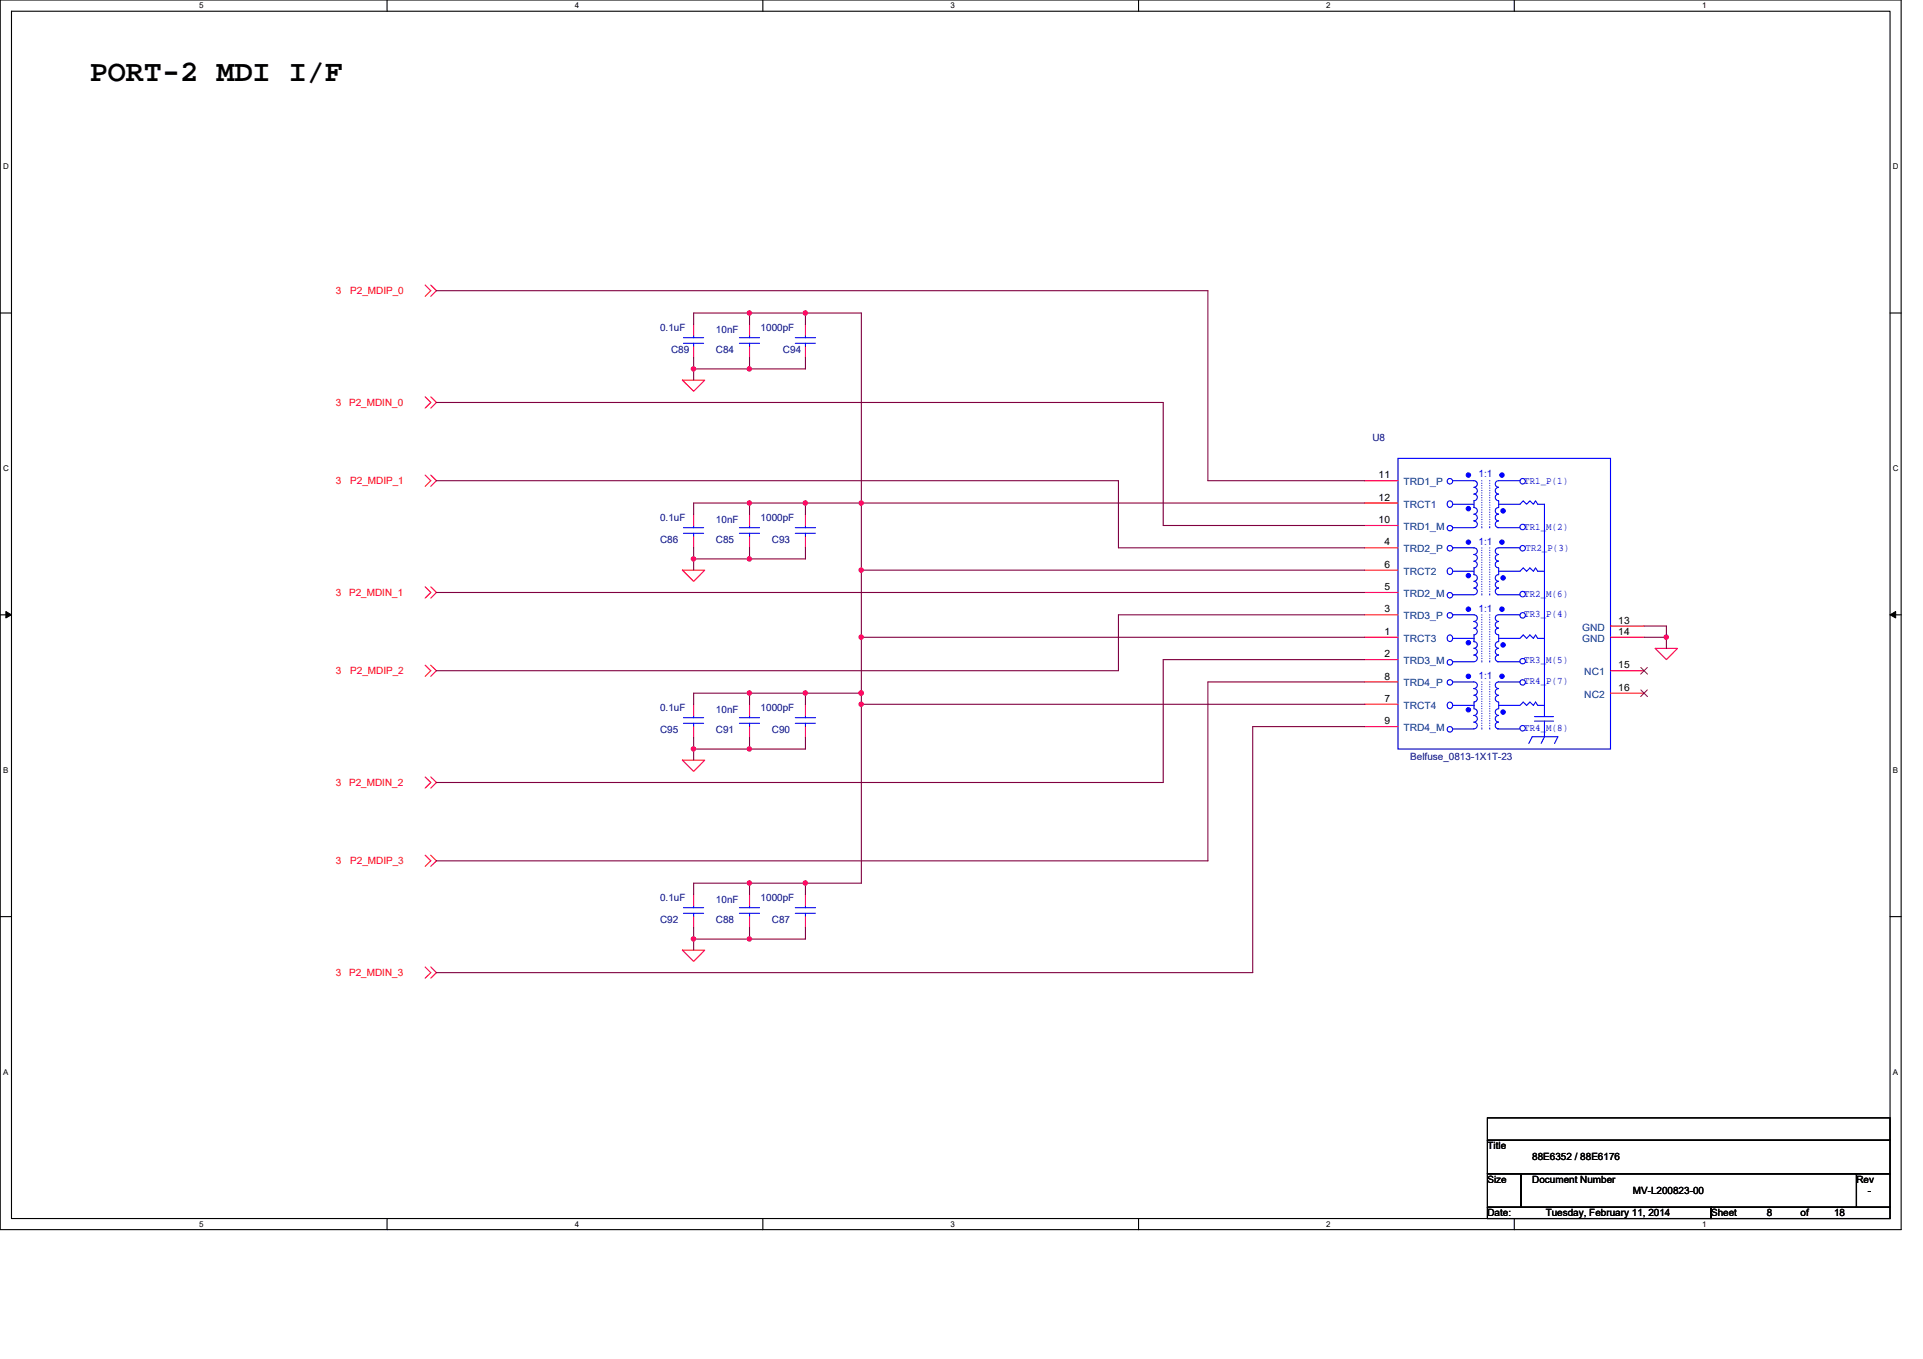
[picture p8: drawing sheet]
<svg xmlns="http://www.w3.org/2000/svg" width="297mm" height="210mm" viewBox="0 0 297 210" stroke-linecap="round" stroke-linejoin="round" font-family="sans-serif">
<path d="M0 0h293.7v190h-293.7zM1.8 1.7h290.1v186.6h-290.1z" fill="none" stroke="#000" stroke-width=".17"/>
<g fill="#fff">
<path d="M30.8 .2h.6v1.4h-.6z"/>
<path d="M30.8 188.5h.6v1.3h-.6z"/>
</g>
<path d="M59.8 0v1.7M59.8 188.3v1.7" fill="none" stroke="#000" stroke-width=".17"/>
<g fill="#fff">
<path d="M88.8 .2h.6v1.4h-.6z"/>
<path d="M88.8 188.5h.6v1.3h-.6z"/>
</g>
<path d="M117.8 0v1.7M117.8 188.3v1.7" fill="none" stroke="#000" stroke-width=".17"/>
<g fill="#fff">
<path d="M146.8 .2h.7v1.4h-.7z"/>
<path d="M146.8 188.5h.7v1.3h-.7z"/>
</g>
<path d="M175.9 0v1.7M175.9 188.3v1.7" fill="none" stroke="#000" stroke-width=".17"/>
<g fill="#fff">
<path d="M204.9 .2h.6v1.4h-.6z"/>
<path d="M204.9 188.5h.6v1.3h-.6z"/>
</g>
<path d="M233.9 0v1.7M233.9 188.3v1.7" fill="none" stroke="#000" stroke-width=".17"/>
<g fill="#fff">
<path d="M262.9 .2h.7v1.4h-.7z"/>
<path d="M262.9 188.5h.7v1.3h-.7z"/>
<path d="M.5 25h.8v1.4h-.8z"/>
<path d="M292.4 25h.8v1.4h-.8z"/>
<path d="M.5 71.7h.8v1.3h-.8z"/>
<path d="M292.4 71.7h.8v1.3h-.8z"/>
</g>
<path d="M0 48.4h1.8M291.9 48.4h1.8" fill="none" stroke="#000" stroke-width=".17"/>
<g fill="#fff">
<path d="M.5 118.3h.8v1.4h-.8z"/>
<path d="M292.4 118.3h.8v1.4h-.8z"/>
</g>
<path d="M0 95h1.8M291.9 95h1.8" fill="none" stroke="#000" stroke-width=".17"/>
<path d="M.9 94.5l.9 .5-.9 .5zM291.9 95l.9-.5v1z" fill="#000" stroke="#000" stroke-width=".15"/>
<g fill="#fff">
<path d="M.5 164.9h.8v1.4h-.8z"/>
<path d="M292.4 164.9h.8v1.4h-.8z"/>
</g>
<path d="M0 141.6h1.8M291.9 141.6h1.8M229.8 172.7h62.1v3.5h-62.1zM229.8 176.2h62.1v5.2h-62.1zM229.8 181.4h5.1v5.1h-5.1zM229.8 186.5h34.5v1.8h-34.5zM234.9 181.4h51.9v5.1h-51.9zM264.3 186.5h27.6v1.8h-27.6zM286.8 181.4h5.1v5.1h-5.1z" fill="none" stroke="#000" stroke-width=".17"/>
<g fill="none" stroke="#f00" stroke-width=".17">
<path d="M65.7 44l.8 .9-.8 .9M66.5 44l.9 .9-.9 .9M105.4 58.7h3.5l-1.8 1.8zM107.1 50.1v1.7M107.1 53.6v1.7M115.8 50.1v1.7M115.8 53.6v1.7M124.4 50.1v1.7M124.4 53.6v1.7M65.7 73.4l.8 .9-.8 .8M65.7 61.3l.8 .9-.8 .9M66.5 73.4l.9 .9-.9 .8"/>
<path d="M66.5 61.3l.9 .9-.9 .9M107.1 79.5v1.7M115.8 79.5v1.7M124.4 79.5v1.7M210.8 74.3h5.1M210.8 77.7h5.1M65.7 90.7l.8 .8-.8 .9M66.5 90.7l.9 .8-.9 .9M105.4 88.1h3.5l-1.8 1.7zM107.1 82.9v1.7M115.8 82.9v1.7M124.4 82.9v1.7"/>
<path d="M210.8 81.2h5.1M210.8 84.6h5.1M210.8 88.1h5.1M210.8 91.5h5.1M210.8 95h5.1M210.8 98.5h5.1M248.8 98.5h5.2M248.8 96.7h5.2M65.7 102.8l.8 .8-.8 .9M66.5 102.8l.9 .8-.9 .9M105.4 117.5h3.5l-1.8 1.7zM107.1 108.8v1.8"/>
<path d="M107.1 112.3v1.7M115.8 108.8v1.8M115.8 112.3v1.7M124.4 108.8v1.8M124.4 112.3v1.7M210.8 101.9h5.1M210.8 105.4h5.1M210.8 108.8h5.1M210.8 112.3h5.1M248.8 103.6h5.2M248.8 107.1h5.2M255.7 100.2h3.4l-1.7 1.7z"/>
<path d="M65.7 132.1l.8 .9-.8 .9M65.7 120.1l.8 .8-.8 .9M66.5 132.1l.9 .9-.9 .9M66.5 120.1l.9 .8-.9 .9M107.1 138.2v1.7M115.8 138.2v1.7M124.4 138.2v1.7M65.7 149.4l.8 .9-.8 .8M66.5 149.4l.9 .9-.9 .8M105.4 146.8h3.5l-1.8 1.7zM107.1 141.6v1.8M115.8 141.6v1.8"/>
<path d="M124.4 141.6v1.8"/>
</g>
<g fill="none" stroke="#00f" stroke-width=".17">
<path d="M105.6 53h3.1M105.6 52.2h3.1M107.1 51.8v.4M107.1 53v.6M114.2 53h3.1M114.2 52.2h3.1M115.8 51.8v.4M115.8 53v.6M122.8 53h3.2M122.8 52.2h3.2M124.4 51.8v.4M124.4 53v.6"/>
<path d="M215.9 70.8h32.9v44.9h-32.9zM223.7 77.5a.47 .47 0 0 1 .7 .4 .47 .47 0 0 1-.7 .4 .58 .58 0 0 1 0-.8zM224.4 74.3h3.3a.51 .51 0 0 1 .5 .5 .51 .51 0 0 1-.5 .5 .52 .52 0 0 1 .5 .5 .52 .52 0 0 1-.5 .5 .52 .52 0 0 1 .5 .5 .52 .52 0 0 1-.5 .6M224.4 77.9h3.3M227.7 79.5a.51 .51 0 0 1 .5 .5 .51 .51 0 0 1-.5 .5M227.7 77.4v1a.51 .51 0 0 1 .5 .5 .51 .51 0 0 1-.5 .5M231.5 74.3a.51 .51 0 0 0-.5 .5 .51 .51 0 0 0 .5 .5 .52 .52 0 0 0-.5 .5 .52 .52 0 0 0 .5 .5 .52 .52 0 0 0-.5 .5 .52 .52 0 0 0 .5 .6M231.5 78.4a.51 .51 0 0 0-.5 .5 .51 .51 0 0 0 .5 .5M231.5 79.5a.51 .51 0 0 0-.5 .5 .51 .51 0 0 0 .5 .5M231.5 77.4v1M231.5 74.3h3.3M231.5 77.9h3.3l.5-.5 .5 .5 .5-.5 .6 .5 .3-.5 .3 .5h1.1v32.8"/>
<path d="M105.6 82.4h3.1M105.6 81.5h3.1M107.1 81.2v.3M107.1 82.4v.5M114.2 82.4h3.1M114.2 81.5h3.1M115.8 81.2v.3M115.8 82.4v.5M122.8 82.4h3.2M122.8 81.5h3.2M124.4 81.2v.3M124.4 82.4v.5"/>
<path d="M223.7 87.8a.47 .47 0 0 1 .7 .5 .47 .47 0 0 1-.7 .4 .58 .58 0 0 1 0-.9zM223.7 98.2a.47 .47 0 0 1 .7 .4 .47 .47 0 0 1-.7 .5 .58 .58 0 0 1 0-.9zM224.4 88.3h3.3M224.4 84.6h3.3a.51 .51 0 0 1 .5 .6 .51 .51 0 0 1-.5 .5M224.4 91.9h3.3M224.4 98.6h3.3M224.4 95h3.3a.51 .51 0 0 1 .5 .5 .51 .51 0 0 1-.5 .5M227.7 80.5a.51 .51 0 0 1 .5 .5 .51 .51 0 0 1-.5 .5h-3.3M227.7 85.7a.51 .51 0 0 1 .5 .5 .51 .51 0 0 1-.5 .5M227.7 86.7a.51 .51 0 0 1 .5 .5 .51 .51 0 0 1-.5 .5M227.7 96a.51 .51 0 0 1 .5 .5 .51 .51 0 0 1-.5 .5M227.7 97.1a.51 .51 0 0 1 .5 .5 .51 .51 0 0 1-.5 .5"/>
<path d="M227.7 87.8v1a.51 .51 0 0 1 .5 .5 .51 .51 0 0 1-.5 .5 .52 .52 0 0 1 .5 .5 .52 .52 0 0 1-.5 .5 .52 .52 0 0 1 .5 .6 .52 .52 0 0 1-.5 .5M227.7 98.1v1a.51 .51 0 0 1 .5 .6 .51 .51 0 0 1-.5 .5 .52 .52 0 0 1 .5 .5 .52 .52 0 0 1-.5 .5 .52 .52 0 0 1 .5 .5 .52 .52 0 0 1-.5 .5M231.3 81.5h3.5M231.3 91.9h3.5M231.5 80.5a.51 .51 0 0 0-.5 .5 .51 .51 0 0 0 .5 .5M231.5 86.7a.51 .51 0 0 0-.5 .5 .51 .51 0 0 0 .5 .5M231.5 88.8a.52 .52 0 0 0-.5 .5 .52 .52 0 0 0 .5 .5 .51 .51 0 0 0-.5 .5 .51 .51 0 0 0 .5 .5 .52 .52 0 0 0-.5 .6 .52 .52 0 0 0 .5 .5M231.5 84.6a.51 .51 0 0 0-.5 .6 .51 .51 0 0 0 .5 .5M231.5 85.7a.51 .51 0 0 0-.5 .5 .51 .51 0 0 0 .5 .5M231.5 97.1a.51 .51 0 0 0-.5 .5 .51 .51 0 0 0 .5 .5M231.5 99.1a.52 .52 0 0 0-.5 .6 .52 .52 0 0 0 .5 .5 .51 .51 0 0 0-.5 .5 .51 .51 0 0 0 .5 .5 .52 .52 0 0 0-.5 .5 .52 .52 0 0 0 .5 .5M231.5 95a.51 .51 0 0 0-.5 .5 .51 .51 0 0 0 .5 .5"/>
<path d="M231.5 96a.51 .51 0 0 0-.5 .5 .51 .51 0 0 0 .5 .5M231.5 84.6h3.3M231.5 87.8v1M231.5 95h3.3M231.5 98.1v1M238.6 88.3h-1.1l-.3-.5-.3 .5-.6-.5-.5 .5-.5-.5-.5 .5h-3.3M238.6 98.6h-1.1l-.3-.5-.3 .5-.6-.5-.5 .5-.5-.5-.5 .5h-3.3M105.6 111.8h3.1M105.6 110.9h3.1M107.1 110.6v.3M107.1 111.8v.5M114.2 111.8h3.1"/>
<path d="M114.2 110.9h3.1M115.8 110.6v.3M115.8 111.8v.5M122.8 111.8h3.2M122.8 110.9h3.2M124.4 110.6v.3M124.4 111.8v.5M223.7 108.5a.47 .47 0 0 1 .7 .5 .47 .47 0 0 1-.7 .4 .58 .58 0 0 1 0-.9zM224.4 102.3h3.3M224.4 109h3.3M224.4 105.4h3.3a.51 .51 0 0 1 .5 .5 .51 .51 0 0 1-.5 .5 .52 .52 0 0 1 .5 .5 .52 .52 0 0 1-.5 .5 .52 .52 0 0 1 .5 .5 .52 .52 0 0 1-.5 .6v1a.51 .51 0 0 1 .5 .5 .51 .51 0 0 1-.5 .5M224.4 112.6h3.3"/>
<path d="M227.7 110.6a.51 .51 0 0 1 .5 .5 .51 .51 0 0 1-.5 .5M227.7 111.6a.51 .51 0 0 1 .5 .5 .51 .51 0 0 1-.5 .5M231.3 102.3h3.5M231.3 112.6h3.5M231.5 105.4a.52 .52 0 0 0-.5 .5 .52 .52 0 0 0 .5 .5 .52 .52 0 0 0-.5 .5 .52 .52 0 0 0 .5 .5 .51 .51 0 0 0-.5 .5 .51 .51 0 0 0 .5 .6M231.5 110.6a.51 .51 0 0 0-.5 .5 .51 .51 0 0 0 .5 .5M231.5 109.5a.51 .51 0 0 0-.5 .5 .51 .51 0 0 0 .5 .5M231.5 111.6a.51 .51 0 0 0-.5 .5 .51 .51 0 0 0 .5 .5M231.5 105.4h3.3M231.5 108.5v1M236.2 114.9l.5-1.1h3.9l-.5 1.1M237 110.7h3"/>
<path d="M237 111.4h3M238.6 109h-1.1l-.3-.5-.3 .5-.6-.5-.5 .5-.5-.5-.5 .5h-3.3M238.6 111.4v2.4l-.5 1.1M107.1 139.9v.4M115.8 139.9v.4M124.4 139.9v.4M105.6 141.1h3.1M105.6 140.3h3.1M107.1 141.1v.5M114.2 141.1h3.1M114.2 140.3h3.1M115.8 141.1v.5"/>
<path d="M122.8 141.1h3.2M122.8 140.3h3.2M124.4 141.1v.5"/>
<circle cx="224" cy="74.4" r=".43"/>
<circle cx="235.2" cy="74.4" r=".43"/>
<circle cx="224" cy="95.1" r=".43"/>
<circle cx="224" cy="92" r=".43"/>
<circle cx="224" cy="84.7" r=".43"/>
<circle cx="224" cy="81.6" r=".42"/>
<circle cx="235.2" cy="81.4" r=".43"/>
<circle cx="235.2" cy="91.8" r=".43"/>
<circle cx="235.2" cy="95.1" r=".43"/>
<circle cx="235.2" cy="84.7" r=".43"/>
<circle cx="224" cy="102.3" r=".43"/>
<circle cx="224" cy="112.7" r=".43"/>
<circle cx="224" cy="105.4" r=".42"/>
<circle cx="235.2" cy="112.5" r=".43"/>
<circle cx="235.2" cy="105.4" r=".42"/>
<circle cx="235.2" cy="102.2" r=".42"/>
</g>
<g fill="#00f" stroke="#00f" stroke-width=".17">
<circle cx="226.8" cy="73.4" r=".34"/>
<circle cx="226.8" cy="78.6" r=".34"/>
<circle cx="232" cy="73.4" r=".34"/>
<circle cx="232.2" cy="78.9" r=".34"/>
<circle cx="226.8" cy="88.9" r=".34"/>
<circle cx="232" cy="83.8" r=".33"/>
<circle cx="232.2" cy="89.3" r=".33"/>
<circle cx="226.8" cy="83.8" r=".33"/>
<circle cx="226.8" cy="99.3" r=".34"/>
<circle cx="232" cy="94.1" r=".34"/>
<circle cx="232.2" cy="99.7" r=".34"/>
<circle cx="226.8" cy="94.1" r=".34"/>
<circle cx="226.8" cy="109.7" r=".33"/>
<circle cx="232" cy="104.5" r=".34"/>
<circle cx="232.2" cy="110" r=".34"/>
<circle cx="226.8" cy="104.5" r=".34"/>
</g>
<g fill="none" stroke="#00f" stroke-width=".17" stroke-dasharray="0 .3">
<path d="M228.9 74.3v7.2M230.1 74.3v7.2M228.9 81.5h.1M228.9 84.6v7.3M228.9 91.9h.1M228.9 95v7.3M230.1 81.5h.1M230.1 84.6v7.3M230.1 91.9h.1M230.1 95v7.3M228.9 102.3h.1M228.9 105.4v7.2"/>
<path d="M228.9 112.6h.1M230.1 102.3h.1M230.1 105.4v7.2M230.1 112.6h.1"/>
</g>
<path d="M253.4 103.1l1.1 1.1M253.4 106.6l1.1 1M254.5 103.1l-1.1 1.1M254.5 106.6l-1.1 1" fill="none" stroke="#804000" stroke-width=".15"/>
<g fill="none" stroke="#800040" stroke-width=".17">
<path d="M67.4 44.9h119.2v29.4h24.2M107.1 55.3v1.7M107.1 57v1.7M107.1 57h8.7M115.8 48.4h8.6M115.8 48.4h-8.7v1.7M115.8 48.4v1.7M115.8 55.3v1.7M124.4 48.4v1.7M124.4 55.3v1.7h-8.6M124.4 48.4h8.7v29.3M67.4 62.2h112.3v19h31.1"/>
<path d="M67.4 74.3h105.4v10.3h38M107.1 79.5v-1.8h8.7v1.8M115.8 77.7h8.6M124.4 77.7h8.7M124.4 77.7v1.8M133.1 77.7h77.7M133.1 77.7v10.4h77.7M67.4 91.5h143.4M107.1 86.4v1.7M107.1 84.6v1.8M107.1 86.4h8.7M115.8 84.6v1.8"/>
<path d="M124.4 84.6v1.8h-8.6M133.1 98.5h77.7M133.1 88.1v10.4M133.1 98.5v8.6M210.8 95h-38v8.6h-105.4M254 98.5h3.4M254 96.7h3.4v1.8M257.4 98.5v1.7M107.1 115.7h8.7M107.1 114v1.7M107.1 115.7v1.8M115.8 107.1h-8.7v1.7"/>
<path d="M115.8 107.1v1.7M115.8 114v1.7M115.8 107.1h8.6M124.4 114v1.7h-8.6M124.4 107.1h8.7M124.4 107.1v1.7M133.1 108.8h77.7M133.1 107.1v1.7M133.1 108.8v27.7h-8.7M210.8 101.9h-31.1v19h-112.3M210.8 112.3h-17.3v38h-126.1M210.8 105.4h-24.2v27.6h-119.2"/>
<path d="M115.8 136.5h-8.7v1.7M115.8 136.5v1.7M115.8 136.5h8.6v1.7M107.1 145.1h8.7M107.1 145.1v1.7M107.1 143.4v1.7M115.8 143.4v1.7M124.4 143.4v1.7h-8.6"/>
</g>
<g fill="#f0f" stroke="#f0f" stroke-width=".17">
<circle cx="133" cy="77.7" r=".34"/>
<circle cx="133" cy="98.4" r=".34"/>
<circle cx="133" cy="88.1" r=".33"/>
<circle cx="133" cy="108.8" r=".34"/>
<circle cx="133" cy="107.1" r=".34"/>
<circle cx="124.4" cy="77.7" r=".34"/>
<circle cx="124.4" cy="107.1" r=".34"/>
<circle cx="115.8" cy="48.4" r=".34"/>
<circle cx="124.4" cy="136.4" r=".34"/>
<circle cx="115.8" cy="77.7" r=".34"/>
<circle cx="115.8" cy="107.1" r=".34"/>
<circle cx="115.8" cy="136.4" r=".34"/>
<circle cx="115.8" cy="57" r=".34"/>
<circle cx="115.8" cy="86.4" r=".34"/>
<circle cx="107.1" cy="86.4" r=".34"/>
<circle cx="115.8" cy="115.7" r=".34"/>
<circle cx="115.8" cy="145.1" r=".34"/>
<circle cx="107.1" cy="145.1" r=".34"/>
<circle cx="124.4" cy="48.4" r=".34"/>
<circle cx="107.1" cy="115.7" r=".34"/>
<circle cx="107.1" cy="57" r=".34"/>
<circle cx="257.4" cy="98.4" r=".34"/>
</g>
<text font-size="4.7" x="13.9" y="12.5">PORT-2 MDI I/F</text>
<g font-size="1.5" fill="#f00">
<text x="51.9" y="45.4">3</text>
<text x="54.1" y="45.4">P2_MDIP_0</text>
<text x="51.9" y="62.7">3</text>
<text x="53.9" y="62.7">P2_MDIN_0</text>
<text x="51.9" y="74.8">3</text>
<text x="54.1" y="74.8">P2_MDIP_1</text>
<text x="51.9" y="92.1">3</text>
<text x="53.9" y="92.1">P2_MDIN_1</text>
<text x="51.9" y="104.2">3</text>
<text x="54.1" y="104.2">P2_MDIP_2</text>
<text x="51.9" y="121.5">3</text>
<text x="53.9" y="121.5">P2_MDIN_2</text>
<text x="51.9" y="133.5">3</text>
<text x="54.1" y="133.5">P2_MDIP_3</text>
<text x="51.9" y="150.8">3</text>
<text x="53.9" y="150.8">P2_MDIN_3</text>
</g>
<g font-size="1.5" fill="#000080">
<text x="102" y="51.1">0.1uF</text>
<text x="110.6" y="51.5">10nF</text>
<text x="117.5" y="51.1">1000pF</text>
<text x="103.7" y="54.6">C89</text>
<text x="110.6" y="54.6">C84</text>
<text x="120.9" y="54.6">C94</text>
<text x="212" y="68.1">U8</text>
<text x="102" y="84">C86</text>
<text x="102" y="80.5">0.1uF</text>
<text x="110.6" y="84">C85</text>
<text x="110.6" y="80.9">10nF</text>
<text x="117.5" y="80.5">1000pF</text>
<text x="119.2" y="84">C93</text>
<text x="102" y="113.3">C95</text>
<text x="102" y="109.9">0.1uF</text>
<text x="110.6" y="113.3">C91</text>
<text x="110.6" y="110.2">10nF</text>
<text x="117.5" y="109.9">1000pF</text>
<text x="119.2" y="113.3">C90</text>
<text x="217.8" y="117.5">Belfuse_0813-1X1T-23</text>
<text x="102" y="142.7">C92</text>
<text x="102" y="139.2">0.1uF</text>
<text x="110.6" y="142.7">C88</text>
<text x="110.6" y="139.6">10nF</text>
<text x="117.5" y="139.2">1000pF</text>
<text x="119.2" y="142.7">C87</text>
</g>
<g font-size="1.5">
<text x="213" y="73.9">11</text>
<text x="213" y="77.4">12</text>
<text x="213" y="80.8">10</text>
<text x="213.8" y="84.3">4</text>
<text x="213.8" y="87.7">6</text>
<text x="213.8" y="91.2">5</text>
<text x="213.8" y="94.6">3</text>
<text x="213.8" y="98.1">1</text>
<text x="213.8" y="101.6">2</text>
<text x="250" y="98.1">14</text>
<text x="250" y="96.4">13</text>
<text x="213.8" y="105">8</text>
<text x="250" y="103.3">15</text>
<text x="250" y="106.7">16</text>
<text x="213.8" y="108.5">7</text>
<text x="213.8" y="111.9">9</text>
<text x="229.8" y="177.6">Title</text>
<text x="236.7" y="179.3">88E6352 / 88E6176</text>
<text x="229.8" y="182.8">Size</text>
<text x="236.7" y="182.8">Document Number</text>
<text x="252.2" y="184.5">MV-L200823-00</text>
<text x="286.8" y="182.8">Rev</text>
<text x="288.5" y="184.5">-</text>
<text x="229.8" y="187.9">Date:</text>
<text x="238.8" y="187.9">Tuesday, February 11, 2014</text>
<text x="264.3" y="187.9">Sheet</text>
<text x="272.9" y="187.9">8</text>
<text x="278.1" y="187.9">of</text>
<text x="283.3" y="187.9">18</text>
</g>
<g font-size="1.5" fill="#004080">
<text x="216.8" y="75">TRD1_P</text>
<text x="216.8" y="78.4">TRCT1</text>
<text x="216.8" y="81.9">TRD1_M</text>
<text x="216.8" y="85.3">TRD2_P</text>
<text x="216.8" y="88.8">TRCT2</text>
<text x="216.8" y="92.2">TRD2_M</text>
<text x="216.8" y="95.7">TRD3_P</text>
<text x="216.8" y="99.2">TRCT3</text>
<text x="244.4" y="99.2">GND</text>
<text x="244.4" y="97.4">GND</text>
<text x="216.8" y="102.6">TRD3_M</text>
<text x="216.8" y="106.1">TRD4_P</text>
<text x="244.7" y="104.3">NC1</text>
<text x="244.7" y="107.8">NC2</text>
<text x="216.8" y="109.5">TRCT4</text>
<text x="216.8" y="113">TRD4_M</text>
</g>
<g font-size="1.5" fill="#00f">
<text x="228.4" y="73.8">1:1</text>
<text x="235.5" y="74.8">TR1_P(1)</text>
<text x="235.5" y="81.9">TR1_M(2)</text>
<text x="228.4" y="84.1">1:1</text>
<text x="235.6" y="85.2">TR2_P(3)</text>
<text x="228.4" y="94.5">1:1</text>
<text x="235.5" y="92.3">TR2_M(6)</text>
<text x="235.5" y="95.4">TR3_P(4)</text>
<text x="228.4" y="104.9">1:1</text>
<text x="235.5" y="102.4">TR3_M(5)</text>
<text x="235.5" y="105.7">TR4_P(7)</text>
<text x="235.5" y="113">TR4_M(8)</text>
</g>
<g font-size="1.2">
<text x="30.8" y="1.3">5</text>
<text x="88.8" y="1.3">4</text>
<text x="146.8" y="1.3">3</text>
<text x="204.9" y="1.3">2</text>
<text x="262.9" y="1.3">1</text>
<text x=".5" y="26.1">D</text>
<text x="292.4" y="26.1">D</text>
<text x=".5" y="72.8">C</text>
<text x="292.4" y="72.8">C</text>
<text x=".5" y="119.4">B</text>
<text x="292.4" y="119.4">B</text>
<text x=".5" y="166">A</text>
<text x="292.4" y="166">A</text>
<text x="30.8" y="189.6">5</text>
<text x="88.8" y="189.6">4</text>
<text x="146.8" y="189.6">3</text>
<text x="204.9" y="189.6">2</text>
<text x="262.9" y="189.6">1</text>
</g>
</svg>
